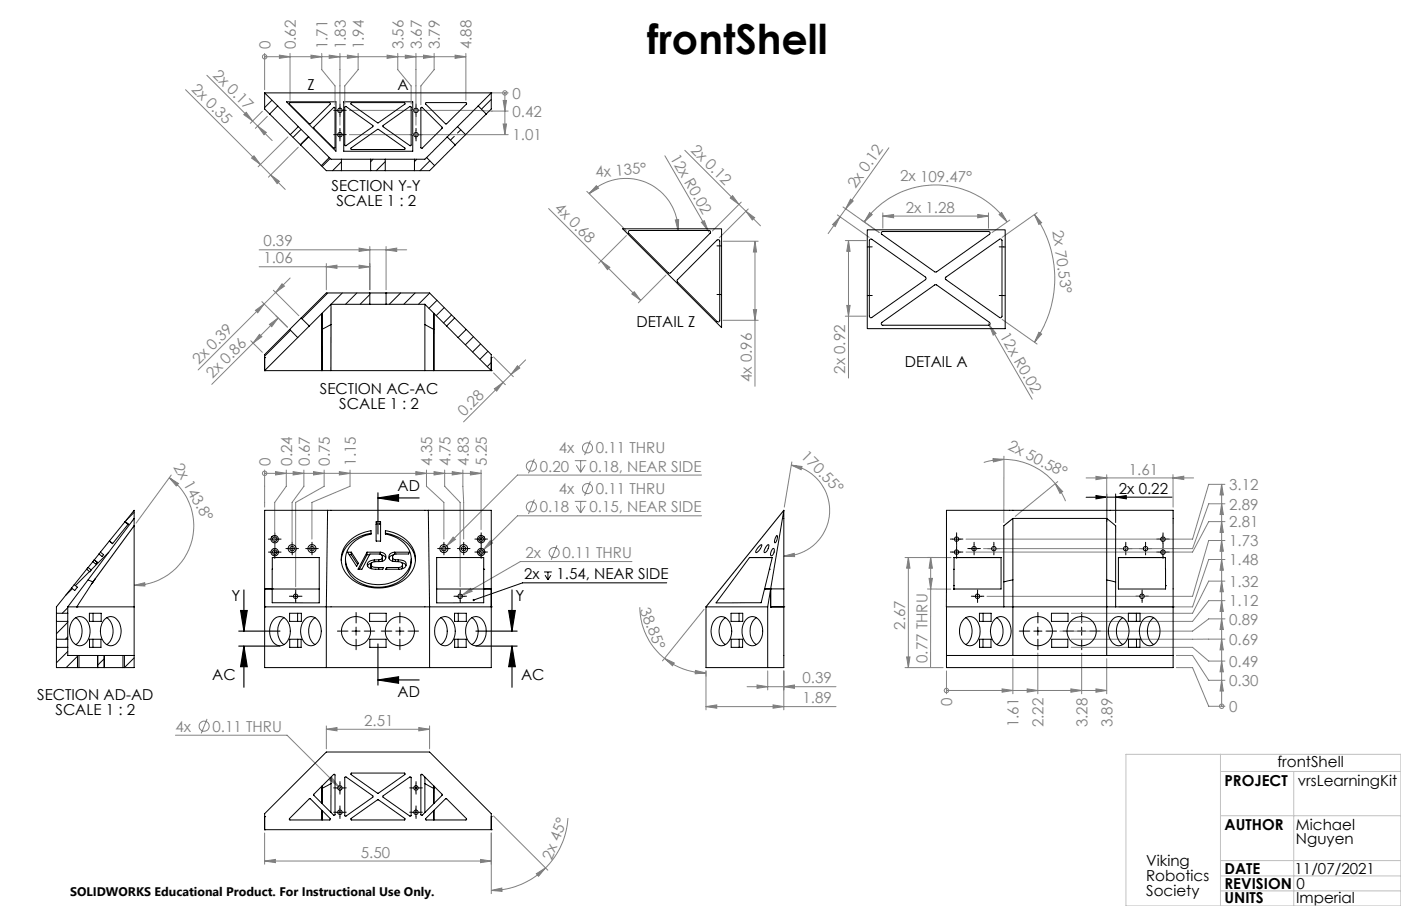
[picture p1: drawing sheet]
<svg xmlns="http://www.w3.org/2000/svg" width="432mm" height="279mm" viewBox="0 0 432 279" stroke-linecap="round" stroke-linejoin="round" font-family="sans-serif">
<g fill="none" stroke="#808080" stroke-width=".31">
<path d="M81.6 17.5h.1M81.6 16.5v11.2M81.6 17.5h62M86.1 17l3.3 .5-3.3 .5zM89.4 16.5v14.4M95.8 17l3.4 .5-3.4 .5zM99.2 16.5v5l4.1 5v5.8M101.5 17l3.3 .5-3.3 .5zM104.8 16.5v22.1M107.1 17l3.3 .5-3.3 .5zM110.4 16.5v5l-4.1 5v5.6M119.3 17l3.3 .5-3.3 .5z"/>
<path d="M122.6 16.5v5l4.1 5v5.6M124.9 17l3.3 .5-3.3 .5zM128.2 16.5v22.1M130.5 17l3.3 .5-3.3 .5zM133.8 16.5v5l-4.1 5v5.8M140.3 17l3.3 .5-3.3 .5zM143.6 16.5v14.4M57.2 27.7l23.1 23M63.7 23.2l14.2 14.1M75.1 35.3l.8-.7 2 2.7zM77.9 37.3l6 6.1M79.4 38.9l2.7 2-.7 .7z"/>
<path d="M80.9 34.3l-3.7 3.7M82.4 35.9l-3.7 3.7M107.7 34h38.9l10 .3M151.4 28.6h5.2M155.1 31h1l-.5 3.3zM155.1 38.2h1l-.5 3.3zM155.6 28.6v12.9M155.6 28.6h.1M77.5 48.8l.8-.8 2 2.7zM80.3 50.7l3.1 3.2M83.4 53.9l2.7 2-.7 .7zM83.4 53.9l4.5 4.5"/>
<path d="M88.8 42.2l-9.2 9.2M91.9 45.4l-9.2 9.2M107.7 41.5h48.9M180.9 59l12.2 12.2M181.6 59.7a16.1 16.1 0 0 1 17.5-3.5 16.1 16.1 0 0 1 9.9 14.9M183.8 57.3l.7 .7-2.9 1.7zM204.9 48l13.4 23.2M211.1 46.4l16.7 16.6M274 45.6l-18.8 26.4M79.9 77h45.4M110.7 76.5l3.3 .5-3.3 .5zM114 76v13.4"/>
<path d="M119 77l3.3-.5v1zM119 76v13.4M169.1 64.3l28.3 28.3M193.1 72.6l-8.6 8.6M208.1 67.8l1.1-.1-.2 3.4zM216.2 68.5l.9-.4 1.2 3.1zM218.3 71.2l.2 .4M222.8 74.4h10.9M225.8 60.3l2 2.7-2.7-1.9zM227.8 63l2.1 2.2M228.5 62.3l-8.9 8.9M229.9 65.2l2.7 1.9-.7 .7z"/>
<path d="M229.9 65.2l4.5 4.4M230.6 64.5l-8.9 8.8M232.7 74.4l.5 3.3h-1zM232.7 74.4v44.7M258.1 66.3l9.8 6.9M258.9 66.9l-1.5 2.9-.8-.5zM259.8 63.8l11.2 7.9-5.5-3.8M260.5 74.2h6.4M261.5 74.2l.5 3.3h-1zM261.5 74.2v42.4M262.1 61.4l.9 .6-2.4 2.4zM266.4 68.4a27 27 0 0 1 44 0"/>
<path d="M268 65.5l.8 .7-2.4 2.2zM272.1 66.6l3.3-.5v1.1zM272.1 65.7v4.7M272.1 66.6h32.6M301.3 66.1l3.4 .5-3.4 .6zM304.7 65.7v4.7M307.9 66.2l.8-.7 1.7 2.9zM311.2 67.9l-5.4 3.8M318.8 66.1l2.2 2.6-.8 .5zM318.8 66.1a34.2 34.2 0 0 1 0 39.5M319.7 65.6l-10.8 7.6M78.7 95.7l2.7-2-2 2.7z"/>
<path d="M79.9 82.3h34.1M80.7 93l7.9 7.9-3.6-3.5M84.2 89.5l7.9 7.9M85.7 98.1l-20.4 20.4M86.9 87.5l.8 .7-2.8 2zM89.4 85.7l-28.3 28.4M100.6 82.3l3.3-.5v1zM100.6 81.3v8.1M110.7 81.8l3.3 .5-3.3 .5zM185.2 80.5l2.8 1.9-.8 .7zM194.7 90.7l.8-.7 1.9 2.6zM205.2 84.8l-8.5 8.6"/>
<path d="M222.8 98.8h10.9M232.2 95.5h1l-.5 3.3zM260.5 97.5h6.4M261 94.2h1l-.5 3.3zM304.7 99.8l.2 .4M308.9 98.5l10.8 7.6M77.3 105.1l3.6 3.6M80 103.1l.7 .7-2.7 2zM83 100l2.7-1.9-2 2.7zM152.1 115l3.7 3.6M152.1 110.1l6.1 6.1M152.4 119.9l2.6-2-1.9 2.7z"/>
<path d="M159.5 112.8l.7 .7-2.7 2zM162 111l-19.1 19.1M304.9 100.2l2.1 2.6-.9 .6zM304.9 100.2l13.2 22.9M320.2 102.5l.8 .5-2.2 2.6zM182 135.9l-1.8 4.4M52.2 147.3l2.8 1.8-.7 .8zM52.2 147.3a18.4 18.4 0 0 1 6.6 20.5 18.4 18.4 0 0 1-17.5 12.7M52.8 146.5l-10.9 14.8M81.6 146h.1M81.6 145v11.4M81.6 146h66.7"/>
<path d="M84.9 145.5l3.3 .5-3.3 .5zM88.2 145v5l-3.5 4.9v14.4M90.3 145.5l3.4 .5-3.4 .5zM93.7 145v5l-3.7 4.9v13.3M96.6 145.5l3.3 .5-3.3 .5zM99.9 145v5l-8.8 4.9v26M104.6 145.5l3.3 .5-3.3 .5zM107.9 145v5l-11.8 4.9v11.4M128.2 145.5l3.2 .5-3.2 .5zM131.4 145v5l5.4 4.9v11.4M133.8 145.5l3.3 .5-3.3 .5zM137.1 145v5l4.7 4.9v26"/>
<path d="M139.4 145.5l3.3 .5-3.3 .5zM142.7 145l.2 21.3M145 145.5l3.3 .5-3.3 .5zM148.3 145v18.3M164.7 154.1l-1.8 4.4M164.7 141.5l-1.8 4.4M177.2 154.6h3.5M177.2 142.1h3.5M177.6 156l1.4 2.2M177.6 143.5l1.4 2.1M179 142.1v3.5M179 154.6v3.6"/>
<path d="M180.3 156l-1.3 2.2M180.3 143.5l-1.3 2.1M182 148.4l-1.8 4.5M216.2 159.1h-56.7l-12 12M216.2 146.5h-56.7l-23.6 23.6M243.9 143.4l3.3 .5-.3 1zM243.9 143.4a14.1 14.1 0 0 1 11.8 15.1 14.1 14.1 0 0 1-14.1 13M244.1 142.5l-2.4 13.9M306.1 141.4l3.3 .3-3.2 .8zM309.4 140.7v20.4M309.4 141.7a20.5 20.5 0 0 1 15.8 7.5M309.4 141.7l-3.5 .3-2.7 .6"/>
<path d="M325.2 149.2l2.3 2.4-.8 .6zM325.2 149.2l2 2.8 1.2 2.6M326 148.5l-13.1 10.7M334.8 147.4h33.1M337.8 146.9l3.3 .5-3.3 .5zM341.1 146.4v14.4M361.5 147.4l3.3-.5v1zM361.5 146.4l.1 10M376.5 149.4v68.4M376.5 155.4l.5 3.3h-1zM376.5 149.4l.5 3.2h-1zM377.5 155.4h-5l-4.9 13.8h-64.5"/>
<path d="M377.5 149.4h-5l-4.9 16.9h-69.9M139.7 165.6l.7 .7-2.7 2zM151.1 166.8l.7 .7-2.7 1.9zM171.7 168.2l-1.8 4.4M194.8 173.2h-34.4l-18 10.4M241.6 171.5l3.2-.9 .1 1.1zM278.9 171.9h14.2M280 171.9l.5 3.3h-1.1zM280 171.9v34M285.9 171.9h7.2M286.3 178.4h1.1l-.6 3.2zM286.8 171.9l.6 3.3h-1.1z"/>
<path d="M286.8 171.9v9.7M376.5 179.2l.5 3.3h-1zM376.5 172.5l.5 3.4h-1zM376.5 166.7l.5 3.3h-1zM376.5 160.9l.5 3.3h-1zM377.5 179.2h-5l-4.9 9.9h-37.4M377.5 172.5h-5l-4.9 14.6h-22.7M377.5 166.7h-5l-4.9 17.2h-63.4M377.5 160.9h-5l-4.9 9.4h-69.9M41.3 180.5l3.3-.8 .1 1zM142.4 183.6l2.6-2.1 .5 .9zM142.4 183.6l-1.2 .6"/>
<path d="M197.2 187.3a20.2 20.2 0 0 0 7.6 15.7M217 187.9l-12.8 15.9M285.9 181.6l7.1 .1M286.8 181.6v24.2M330.1 199.6h37.5l4.9 4.3h5M376.5 197.1l.5 3.3h-1zM376.5 190.9l.5 3.2h-1zM376.5 185.2l.5 3.4h-1zM377.5 197.1h-47.4M377.5 190.9h-5l-4.9 3.7h-41M377.5 185.2h-5l-4.9 6.4h-37.4M204.8 203l3 1.5-.5 .8z"/>
<path d="M204.8 203a20.2 20.2 0 0 0 12.8 4.5M214.3 206.8l3.3 .7-3.3 .3zM217.6 217.9l3.3-.5v1zM217.6 206.9v12M217.6 217.9h40.1M230.3 211.8h27.4M233.3 211.2l3.3 .6-3.3 .5zM236.6 206.9v5.9M238.3 217.4l3.3 .5-3.3 .5zM241.6 211.8l3.3-.6v1.1zM241.6 206.9v12M278.9 205.9h11.8"/>
<path d="M279.4 202.6h1.1l-.5 3.3zM291.7 212.9h.1M291.7 206.9v7.1M291.7 212.9h49.4M308.9 212.4l3.3 .5-3.3 .6zM312.2 203.1v10.9M316.6 212.4l3.3 .5-3.3 .6zM319.9 201.4v12.6M330.1 212.4l3.3 .5-3.3 .6zM333.4 201.4v12.6M337.8 212.4l3.3 .5-3.3 .6zM341.1 203.1v10.9"/>
<path d="M362.5 205.9h5.1l4.9 11.9h5M362.5 202.1h5.1l4.9 7.7h5M376.5 209.8l.5 3.3h-1zM376.5 203.9l.5 3.3h-1zM376.5 217.8h.1M54.1 226.7h34.4l15.8 15.8M63.8 221.7l-1.8 4.5M100.6 224.9l3.3-.5v1zM100.6 223.9v7M100.6 224.9h31.8M129.1 224.4l3.3 .5-3.3 .5zM132.4 223.9v7"/>
<path d="M81.6 256.9v9.6M101.6 240.5l.7-.7 2 2.7zM104.3 242.5l.9 1M151.4 256.9v18.7M152.1 251.6l16.7 16.8M175 252.3a23.7 23.7 0 0 1-6.9 15.4M81.6 265.5l3.3-.5v1zM81.6 265.5h69.8M148.1 265l3.3 .5-3.3 .5zM151.4 274.6l3.3-.7v1zM165.3 269.5l2.8-1.8-2.1 2.5zM168.1 267.7a23.5 23.5 0 0 1-16.7 6.9"/>
<circle cx="81.5" cy="17.5" r=".69"/>
<circle cx="155.6" cy="28.7" r=".68"/>
<circle cx="181.1" cy="138.1" r="1.56"/>
<circle cx="81.6" cy="146" r=".68"/>
<circle cx="163.8" cy="156.3" r="1.56"/>
<circle cx="163.8" cy="143.7" r="1.56"/>
<circle cx="181.1" cy="150.7" r="1.56"/>
<circle cx="170.8" cy="170.4" r="1.56"/>
<circle cx="291.7" cy="213" r=".68"/>
<circle cx="376.5" cy="217.8" r=".68"/>
<circle cx="62.9" cy="224" r="1.56"/>
</g>
<g fill="none" stroke="#000" stroke-width=".31">
<path d="M88.3 31.4h15.2v15.2zM103.5 34h2.5M104.8 32.8v2.5M105.9 31.4h21.3v15.2h-21.3zM127 34h2.5M128.2 32.8v2.5M103.5 41.5h2.5M104.8 40.3v2.5M127 41.5h2.5M128.2 40.3v2.5M222.4 75.8h.1M267.3 76.2h.1"/>
<path d="M309.3 76.2h.5M222.4 90.8h.1M267.3 91.2h.1M309.3 91.2h.5M337.8 152.8l3.3 .5-3.3 .5zM341.1 152.3v8.5M341.1 153.3l-6.3 .1M341.1 153.3h20.2M343.9 153.3l3.2-.5v1zM343.9 152.3v8.8M83.4 166.3h2.5M83.4 170.3h2.5"/>
<path d="M84.7 165v2.5M84.7 169v2.5M88.8 169.2h2.5M90 168v2.4M94.9 169.2h2.5M96.1 168v2.4M135.5 169.2h2.5M136.8 168v2.4M141.6 169.2h2.5M142.9 168v2.4M147 166.3h2.5M147 170.3h2.5"/>
<path d="M148.3 165v2.5M148.3 169v2.5M167.7 176.4h2.4M168 177.4l.9 1.4M168.9 176.4v2.4M169.8 177.4l-.9 1.4M205.5 179.7h-44.4l-15.1 5.3M293.6 166.3h2.5M293.6 170.3h2.5M294.8 165v2.5M294.8 169v2.5M298.9 169.2h2.5"/>
<path d="M300.2 168v2.4M305 169.2h2.6M306.3 168v2.4M345.7 169.2h2.5M347 168v2.4M351.8 169.2h2.5M353.1 168v2.4M357.2 166.3h2.5M357.2 170.3h2.5M358.4 165v2.5M358.4 169v2.5M89.9 183.9h2.5"/>
<path d="M91.1 182.6v2.5M108.5 194.6h2.5M109.7 193.4v2.5M122 194.6h2.5M123.2 193.4v2.5M140.6 183.9h2.5M141.8 182.6v2.5M300 183.9h2.5M301.3 182.6v2.5M318.6 194.6h2.5M319.9 193.4v2.5M332.1 194.6h2.5"/>
<path d="M333.4 193.4v2.5M350.7 183.9h2.5M352 182.6v2.5M103.5 243h2.5M103.5 250.5h2.5M104.8 241.8v2.4M104.8 249.2v2.5M127 243h2.5M127 250.5h2.5M128.2 241.8v2.4M128.2 249.2v2.5"/>
</g>
<g fill="none" stroke="#000" stroke-width=".35">
<path d="M116.5 153.6l6.3-1.1v2.1zM116.5 153.6h12.7M116.5 152v12.7M73.6 199.2h12.7M73.6 194.6h12.7M74.2 188.3h2l-1 6.3zM75.2 199.2l1 6.4h-2zM75.2 181.9v12.7M75.2 199.2v12.7M116.5 198.6v12.7M146.7 199.2h12.7M146.7 194.6h12.7"/>
<path d="M156.8 188.3h2l-1 6.3zM157.8 199.2l1 6.4h-2zM157.8 181.9v12.7M157.8 199.2v12.7M116.5 209.7l6.3-1v2zM116.5 209.7h12.7"/>
</g>
<g fill="none" stroke="#000" stroke-width=".31" stroke-dasharray="15.2 1.3 1.3 1.3">
<path d="M103.5 34h-.7M104.8 32.8v-.7M104.8 35.3v.7M106 34h.7M127 34h-.7M128.2 32.8v-.7M128.2 35.3v.7M129.5 34h.7M103.5 41.5h-.7M104.8 40.3v-.7M104.8 42.8v.7M106 41.5h.7"/>
<path d="M127 41.5h-.7M128.2 40.3v-.7M128.2 42.8v.7M129.5 41.5h.7M222.4 75.8h-1.4M267.5 76.1h1.3M309.3 76.1h-1.3M222.4 90.8h-1.4M267.5 91.1h1.3M309.3 91.1h-1.3M83.4 166.3h-.7M83.4 170.3h-.7"/>
<path d="M84.7 165v-.7M84.7 167.5v.7M84.7 169v-.7M84.7 171.5v.7M85.9 166.3h.7M85.9 170.3h.7M88.8 169.2h-.7M90.1 167.9v-.7M90.1 170.4v.7M91.3 169.2h.7M94.9 169.2h-.7M96.2 167.9v-.7"/>
<path d="M96.2 170.4v.7M97.4 169.2h.7M135.6 169.2h-.7M136.8 167.9v-.7M136.8 170.4v.7M138.1 169.2h.7M141.7 169.2h-.7M142.9 167.9v-.7M142.9 170.4v.7M144.2 169.2h.7M147.1 170.2h-.7M147.1 166.2h-.7"/>
<path d="M148.3 169v-.7M148.3 171.5v.7M148.3 165v-.7M148.3 167.5v.7M149.6 170.2h.6M149.6 166.2h.6M293.6 170.2h-.7M293.6 166.2h-.7M294.8 169v-.7M294.8 171.5v.7M294.8 165v-.7M294.8 167.5v.7"/>
<path d="M296.1 170.2h.7M296.1 166.2h.7M299 169.2h-.7M300.2 167.9v-.7M300.2 170.4v.7M301.5 169.2h.7M305.1 169.2h-.7M306.3 167.9v-.7M306.3 170.4v.7M307.6 169.2h.7M345.7 169.2h-.7M347 167.9v-.7"/>
<path d="M347 170.4v.7M348.2 169.2h.7M351.8 169.2h-.7M353.1 167.9v-.7M353.1 170.4v.7M354.3 169.2h.7M357.2 170.3h-.7M357.2 166.3h-.7M358.5 169v-.7M358.5 171.5v.7M358.5 165v-.7M358.5 167.5v.7"/>
<path d="M359.7 170.3h.7M359.7 166.3h.7M89.9 183.9h-.7M91.1 182.6v-.7M91.1 185.1v.7M92.4 183.9h.7M107.3 194.6h-3.3M109.8 192.1v-3.2M109.8 197.1v3.3M112.3 194.6h3.2M120.8 194.6h-3.3M123.3 192.1v-3.2"/>
<path d="M123.3 197.1v3.3M125.8 194.6h3.2M140.6 183.9h-.7M141.8 182.6v-.7M141.8 185.1v.7M143.1 183.9h.7M300 183.9h-.6M301.3 182.6v-.7M301.3 185.1v.7M302.5 183.9h.7M317.4 194.6h-3.3M319.9 192.1v-3.2"/>
<path d="M319.9 197.1v3.3M322.4 194.6h3.2M330.9 194.6h-3.3M333.4 192.1v-3.2M333.4 197.1v3.3M335.9 194.6h3.2M350.8 183.9h-.7M352 182.6v-.7M352 185.1v.7M353.3 183.9h.6M103.5 250.5h-.7M103.5 243h-.7"/>
<path d="M104.8 249.2v-.7M104.8 251.7v.7M104.8 241.7v-.7M104.8 244.2v.7M106 250.5h.7M106 243h.7M127 243h-.7M127 250.5h-.7M128.2 241.7v-.7M128.2 244.2v.7M128.2 249.2v-.7M128.2 251.7v.7"/>
<path d="M129.5 243h.7M129.5 250.5h.7"/>
</g>
<g fill="none" stroke="#c0c0c0" stroke-width=".31">
<path d="M99.2 96.6v17.7M102 95v19.3M41.3 159.9l-1 1.4M241.6 157.4l-24 29.7M312.2 159.9l-2.8 2.2M361.6 157.4v4.1M41.3 162.1l-12.7 17.4M341.1 161.8v1.6M343.9 162.1v2.2M347 232.6h84.8v46.8h-84.8zM376.2 232.6v46.8M376.2 237.9h55.6"/>
<path d="M398.7 237.9v41.5M376.2 251.6h55.6M376.2 265.4h55.6M376.2 270.1h55.6M376.2 274.7h55.6"/>
</g>
<g fill="#000">
<path d="M145.7 184.8a.33 .33 0 0 1 .5 0 .33 .33 0 0 1 0 .5 .33 .33 0 0 1-.5-.2l.3-.1-.3 .1z"/>
<path d="M337.8 152.8l3.3 .5-3.3 .5zM343.9 153.3l3.2-.5v1z"/>
<path d="M157.8 199.2l1 6.4h-2zM75.2 199.2l1 6.4h-2zM116.5 153.6l6.3-1.1v2.1zM116.5 209.7l6.3-1v2z"/>
<path d="M156.8 188.3h2l-1 6.3zM74.2 188.3h2l-1 6.3z"/>
</g>
<g fill="#808080">
<path d="M216.2 68.5l.9-.4 1.2 3.1z"/>
<path d="M304.9 100.2l2.1 2.6-.9 .6z"/>
<path d="M41.3 180.5l3.3-.8 .1 1zM52.2 147.3l2.8 1.8-.7 .8z"/>
<path d="M325.2 149.2l2.3 2.4-.8 .6zM306.1 141.4l3.3 .3-3.2 .8z"/>
<path d="M155.1 31h1l-.5 3.3zM155.1 38.2h1l-.5 3.3z"/>
<path d="M376.5 209.8l.5 3.3h-1zM376.5 203.9l.5 3.3h-1zM376.5 197.1l.5 3.3h-1zM376.5 190.9l.5 3.2h-1zM376.5 185.2l.5 3.4h-1zM376.5 179.2l.5 3.3h-1zM376.5 172.5l.5 3.4h-1zM376.5 166.7l.5 3.3h-1zM376.5 160.9l.5 3.3h-1zM376.5 155.4l.5 3.3h-1zM376.5 149.4l.5 3.2h-1z"/>
<path d="M337.8 146.9l3.3 .5-3.3 .5zM361.5 147.4l3.3-.5v1z"/>
<path d="M308.9 212.4l3.3 .5-3.3 .6zM316.6 212.4l3.3 .5-3.3 .6zM330.1 212.4l3.3 .5-3.3 .6zM337.8 212.4l3.3 .5-3.3 .6z"/>
<path d="M84.9 145.5l3.3 .5-3.3 .5zM90.3 145.5l3.4 .5-3.4 .5zM96.6 145.5l3.3 .5-3.3 .5zM104.6 145.5l3.3 .5-3.3 .5zM128.2 145.5l3.2 .5-3.2 .5zM139.4 145.5l3.3 .5-3.3 .5zM145 145.5l3.3 .5-3.3 .5zM133.8 145.5l3.3 .5-3.3 .5z"/>
<path d="M86.1 17l3.3 .5-3.3 .5zM95.8 17l3.4 .5-3.4 .5zM107.1 17l3.3 .5-3.3 .5zM119.3 17l3.3 .5-3.3 .5zM130.5 17l3.3 .5-3.3 .5zM140.3 17l3.3 .5-3.3 .5zM101.5 17l3.3 .5-3.3 .5zM124.9 17l3.3 .5-3.3 .5z"/>
<path d="M204.8 203l3 1.5-.5 .8zM214.3 206.8l3.3 .7-3.3 .3z"/>
<path d="M320.2 102.5l.8 .5-2.2 2.6zM318.8 66.1l2.2 2.6-.8 .5z"/>
<path d="M241.6 171.5l3.2-.9 .1 1.1zM243.9 143.4l3.3 .5-.3 1z"/>
<path d="M307.9 66.2l.8-.7 1.7 2.9zM268 65.5l.8 .7-2.4 2.2z"/>
<path d="M238.3 217.4l3.3 .5-3.3 .5zM217.6 217.9l3.3-.5v1zM241.6 211.8l3.3-.6v1.1zM233.3 211.2l3.3 .6-3.3 .5zM129.1 224.4l3.3 .5-3.3 .5zM100.6 224.9l3.3-.5v1zM301.3 66.1l3.4 .5-3.4 .6zM272.1 66.6l3.3-.5v1.1z"/>
<path d="M142.4 183.6l3.1-1.2-.5-.9zM151.1 166.8l-2 2.6 2.7-1.9zM139.7 165.6l-2 2.7 2.7-2zM101.6 240.5l2.7 2-2-2.7zM100.6 82.3l3.3-.5v1zM110.7 81.8l3.3 .5-3.3 .5zM110.7 76.5l3.3 .5-3.3 .5zM119 77l3.3-.5v1z"/>
<path d="M81.6 265.5l3.3-.5v1zM148.1 265l3.3 .5-3.3 .5z"/>
<path d="M208.1 67.8l1.1-.1-.2 3.4zM183.8 57.3l.7 .7-2.9 1.7z"/>
<path d="M152.4 119.9l2.6-2-1.9 2.7zM159.5 112.8l.7 .7-2.7 2z"/>
<path d="M83 100l2.7-1.9-2 2.7zM80 103.1l.7 .7-2.7 2z"/>
<path d="M86.9 87.5l.8 .7-2.8 2zM78.7 95.7l2.7-2-2 2.7z"/>
<path d="M262.1 61.4l.9 .6-2.4 2.4zM258.9 66.9l-1.5 2.9-.8-.5z"/>
<path d="M151.4 274.6l3.3-.7v1zM165.3 269.5l2.8-1.8-2.1 2.5z"/>
<path d="M286.8 171.9l.6 3.3h-1.1zM286.3 178.4h1.1l-.6 3.2z"/>
<path d="M232.2 95.5h1l-.5 3.3zM232.7 74.4l.5 3.3h-1z"/>
<path d="M280 171.9l.5 3.3h-1.1zM279.4 202.6h1.1l-.5 3.3zM261.5 74.2l.5 3.3h-1zM261 94.2h1l-.5 3.3z"/>
<path d="M185.2 80.5l2.8 1.9-.8 .7zM194.7 90.7l.8-.7 1.9 2.6z"/>
<path d="M225.8 60.3l2 2.7-2.7-1.9zM229.9 65.2l2.7 1.9-.7 .7z"/>
<path d="M77.5 48.8l.8-.8 2 2.7zM83.4 53.9l2.7 2-.7 .7z"/>
<path d="M75.1 35.3l.8-.7 2 2.7zM79.4 38.9l2.7 2-.7 .7z"/>
</g>
<g fill="none" stroke="#000" stroke-width=".31">
<path d="M81.6 28.6v5l1.5 1.6M81.6 28.6l4 4.1M81.6 28.6h69.8M83.1 35.2l6.4 6.3M83.8 30.9l-2.2 2.3M85.6 32.7l6.3 6.4M85.6 32.7l-2.5 2.5M89.3 31.7l12.3-.1 .2 .4-6.4 6.2-6.2-6.1zM91.9 39.1l-2.4 2.4M91.9 39.1l3.2 3.1M92.8 39.9l-2.5 2.5M96.7 39.3l6.4-6.2 .1 12.5-.4 .1-6.1-6.2z"/>
<path d="M106.3 32.9l.3-.1 8.4 6-8.5 6.2-.2-.2zM108.1 31.7l16.5-.1 .3 .3-8.4 6-8.3-5.8zM118.1 38.7l8.3-5.9 .3 .1v11.9l-.3 .1-8.3-5.8zM129.8 33.1h.3l6.2 6.3-6.3 6.4-.3-.2zM131.2 31.7l12.4-.1 .2 .3-6.4 6.3-6.2-6.1zM141 39.1l-3.2 3.1M141 39.1l2.5 2.4M147.4 32.7l-6.4 6.4M147.4 32.7l2.5 2.5M149.9 35.2l-6.4 6.3M151.4 30.7l-3 2.9M151.4 28.6v5l-1.5 1.6"/>
<path d="M151.4 28.6l-4 4.1M89.5 41.5l3.1 3.2M92.6 44.7l6.4 6.4M95 42.1l-2.4 2.5M95.1 42.2l6.4 6.4M95.1 42.2l-2.5 2.5M99 51.1l1.6 1.5h4.6M101.5 48.6l.5 .5h3.2M101.5 48.6l-2.5 2.5M101.8 48.9l-2.5 2.4M105.2 49.9l-2.7 2.7M105.2 52.6h9"/>
<path d="M105.2 49.1h9M105.2 49.1v3.5M108.2 45.6l8.4-5.7 8.3 6-.2 .2h-16.4zM114.2 49.1v3.5M114.2 52.6h4.5M114.2 49.1h4.5M115 49.1l-.8 .8M118.7 49.8l-2.7 2.8M118.7 52.6h9M118.7 49.1h9M118.7 49.1v3.5M127.7 49.1v3.5"/>
<path d="M128.4 49.1l-.7 .7M131.5 48.6l-.5 .5h-3.3M131.5 48.6l2.4 2.5M132.5 49.6l-3.1 3M133.9 51.1l-1.5 1.5h-4.7M137.8 42.2l-6.3 6.4M137.8 42.2l2.5 2.5M140 42.1l-1.2 1.1M140.3 44.7l-6.4 6.4M142 40l-1 1M143.5 41.5l-3.2 3.2M191.9 70.6h30.5v30.4z"/>
<path d="M193.9 71.2l24.6-.1a.5 .5 0 0 1 .5 .3 .5 .5 0 0 1-.1 .5l-12.2 12.2-.5 .2-12.5-12.5zM221 74a.49 .49 0 0 1 .5-.1 .49 .49 0 0 1 .3 .5v24.4a.48 .48 0 0 1-.3 .5 .48 .48 0 0 1-.5-.2l-12.3-12.4v-.4zM267.3 70.9h42.5v30.5h-42.5zM268 73.9l.3-.2 .4 .1 16.5 11.6 .2 .5-.2 .4-16.5 11.6a.5 .5 0 0 1-.8-.4zM271.8 71.5l32.9-.1a.48 .48 0 0 1 .4 .3 .48 .48 0 0 1-.2 .6l-16.2 11.5-.5 .1-16.4-11.6-.2-.4zM92.8 98.1l7.8-7.8h31.8l7.7 7.8M92.8 98.1l2.5 2.4M92.8 98.1l-3.5 3.5M101 90.3l-7.9 8M105.5 90.3l-23.9 24M110 90.3l-3.5 3.5M114 90.8l-3 3"/>
<path d="M114 90.3v3.5M119 90.3h.1M119 90.3v3.5M123.5 90.3l-3.5 3.5M128 90.3l-3.5 3.5M131 93.8h-29v20.5M131 93.8v20.5M131 93.8l6.7 6.7M132.4 90.4l-3.4 3.4M134.7 92.6l-2.5 2.5M136.9 94.9l-2.5 2.4M139.2 97.1l-2.5 2.5"/>
<path d="M140.1 98.1l-2.4 2.4M140.1 98.1l3.6 3.5M271.7 99.5l16.5-11.7 .5 .1 16.2 11.5a.48 .48 0 0 1 .2 .6 .48 .48 0 0 1-.4 .3h-32.7l-.4-.4zM291.5 85.5l16.5-11.7a.48 .48 0 0 1 .6 0 .48 .48 0 0 1 .2 .4v23.3a.48 .48 0 0 1-.2 .4 .48 .48 0 0 1-.6 0l-16.5-11.7zM81.6 110.3h.1M81.6 114.3h.1M81.6 114.3h17.7M89.3 101.6l-7.7 7.8v4.9M89.3 101.6l2.5 2.5M89.5 101.8l-7.9 8M99.2 102.4l.1 11.9M99.2 101.2v-4.6v17.7"/>
<path d="M99.3 114.3h2.7M102 114.3h49.4M102 100.1l-2.8 1.5M131 100.1l2.7 1.5M133.7 101.6v12.7M133.7 101.6v-5v17.7M137.7 100.5l3.5 3.6M141.2 104.1l10.2 10.2M143.7 101.6l7.7 7.8v4.9M143.7 101.6l-2.5 2.5M145.9 103.9l-2.5 2.4M148.1 106.1l-2.4 2.4"/>
<path d="M150.4 108.3l-2.5 2.5M151.4 111.8l-1.2 1.3M151.4 110.3h.1M151.4 114.3h.1M41.3 159.9v2.2M41.3 159.9v-2.5l-2.7 3.4M41.3 159.9l-20.4 27.2M41.3 158l-2.5 2.5M81.6 157.4h69.8v48.5h-69.8zM101 157.4l-.4 48.5M132 157.4l.4 48.5M241.6 157.4v48.5h-24v-18.8"/>
<path d="M241.6 157.4l-5 29.7M241.6 157.4l-24 29.7M312.2 159.9h28.9M312.2 159.9l-2.8 2.2v25M312.2 159.9v42.2M341.1 159.9l2.8 2.2v25M341.1 159.9v42.2M26.7 175.5l-3.8 4.8M27.1 175l-.4 .5M27.1 178.9l1.5 .6M27.6 176.2l-4.4 4.4M28.6 173.2l-1.4 1.8 .9 .8-.4 .6-1-.9"/>
<path d="M28.6 179.5l-.3 .5M29 172.7l-.4 .5M29.1 172.6l.9 .8-.4 .6-1-.8M29.1 172.6l-.1 .1M29.4 178.4l-.8 1.1M29.4 178.4l-1.1 1.6M30.5 170.9l-1.4 1.7M30.9 170.3l1 .8-.4 .5-1-.7M30.9 170.3l-.4 .6M33.5 170.3l-5.4 5.5M33.7 166.9l-2.8 3.4M33.7 166.8v.1"/>
<path d="M33.7 166.8l1 .8M38.5 160.9l.9 .8M38.5 160.9l-4.8 5.9M38.6 160.8l-.1 .1M38.6 160.8l.9 .8-4.8 6.1-1-.8M41.3 162.1l-11.9 16.3M41.3 162.1v43.8h-3M83.9 175.5h.1M83.9 171.9h14.5v14h-14.5zM106.5 172.4a7.9 7.9 0 0 0 5.9 8 11.5 11.5 0 0 0 13.4-3.9l.7-1.7 .3-2.4M107.1 170.3h1.2l2.2 3.4-.6 1zM107.6 171.1h.7"/>
<path d="M108 166.5a12.4 12.4 0 0 1 6.4-2.8v1a8.8 8.8 0 0 0-7.9 7.5 8.7 8.7 0 0 0 8.2 8 10.6 10.6 0 0 0 11.6-5.6 7.2 7.2 0 0 0-4.6-9l-2.9-.9v-1a10 10 0 0 1 9.2 8.1 9.2 9.2 0 0 1-7.7 9 12.3 12.3 0 0 1-14.6-5.8 7.5 7.5 0 0 1 2.3-8.5zM108.3 171.1l1.9 3M108.3 170.3v.8M113.1 170.3l-2.8 5.2h1.2l2.5-4.6h3.3l.5 .7-.2 1.5M113.1 170.3h4.1M113.1 170.3v.8M113.1 171.1l-2.3 4.4M113.1 171.1h.8M114.3 175.1l.3 .3M114.3 174.9v.2M114.3 174.1v1M114.4 164.5a10 10 0 0 0-9.2 8.3"/>
<path d="M114.5 173.6l-.7 .3-.5 .6M115.4 172.7a1.68 1.68 0 0 0-2.2 1.8l.6 .6 1.5 .4h2.7l.3-.5h-1.6M115.4 172.7v.5M116.1 160.8l-.2 .1v6h1.4v-6l-.2-.1M116.1 161.6l-.2 .1M116.1 160.8h1M116.1 161.6h1M116.1 160.8v.8M116.7 175v.5M116.8 172.6l-1.4 .1M116.8 172.6v.6M117.1 161.6l.2 .1"/>
<path d="M117.1 160.8v.8M117.2 170.3a1.47 1.47 0 0 1 1.8 1.5 1.47 1.47 0 0 1-1.8 1.4 3.7 3.7 0 0 0-2.6 .3 .81 .81 0 0 0-.2 1 .81 .81 0 0 0 1 .4l1.3 .1M117.2 170.3v.6M117.6 171.1l.9 .4 .4 .6M117.8 171.9l-.4 .6-.6 .1M118.8 164.4a10.5 10.5 0 0 1 9.2 7.5l.1 .9M119.2 175h3.6M119.2 175v.5M121 171.8v1l.2 .3M121.2 171.1h-.1a1.36 1.36 0 0 0-1.2 1.1M121.7 170.3h4.5l-.3 .6h-3.8a.89 .89 0 0 0-1.1 .7 .89 .89 0 0 0 .8 1M121.7 170.3a1.5 1.5 0 0 0-1.9 1.5 1.5 1.5 0 0 0 1.9 1.4h.6a1.15 1.15 0 0 1 1.2 .1 1.15 1.15 0 0 1 .5 1.1l-.5 .5-.7 .1"/>
<path d="M121.7 170.3v.6M121.8 172.6h.9M121.8 172.6v.6M122.7 172.6l.6 .1a1.46 1.46 0 0 1 1.6 .4 1.46 1.46 0 0 1 .1 1.7l-.7 .5-1.2 .2h-4.2l.3-.5M122.7 172.6v.6M122.8 175v.5M123.8 173.5a1.43 1.43 0 0 1 1.3 .9M124.1 174.1v.8l-.3 .6M134.6 171.9h14.5v14h-14.5zM149.1 175.5h.1M231 171.9h7M231 171.9l-10.3 14h13.9l1-4.2"/>
<path d="M234.1 168.4l.7-.4a2.95 2.95 0 0 1-1.9 2.4l.1-.7zM236.5 168.2l.3-.2a2.17 2.17 0 0 1-1.2 2.4 2.37 2.37 0 0 1 .9-2.2zM237.1 175.5h.1M237.1 175.5l-1.4 6.1M238 171.9l-.9 3.6M238.2 169.2l.2-.1a1.67 1.67 0 0 1-.7 2.3 1.86 1.86 0 0 1 .5-2.2zM239.4 165.1a1.9 1.9 0 0 1-.6 2.3 2.73 2.73 0 0 1 .6-2.3zM294 175.5h.1M294.1 171.9h.1M312.2 178.8l-2.8 .7M341.1 178.9l2.8 .6M344.7 171.9h14.5v9.7h-14.5z"/>
<path d="M359.2 175.5h.1M17.4 199.6h3.5M17.4 197.1h3.5M17.4 191.6h3.5M17.4 189.1h3.5M17.7 199.6l-.3 .3M20.9 187.1h20.4M20.9 187.1v15h3M20.9 191.9l-3.5 3.5M20.9 196.4l-.7 .7M20.9 187.4l-1.7 1.7M22 181.3l-4.6 5.8v18.8h6.5"/>
<path d="M22.3 181.5l-2.1 2.1M22.9 190.9a2.72 2.72 0 0 1 4.4 1.4 5.2 5.2 0 0 1-2 6.7 3.4 3.4 0 0 1-3.8-3.5 5.5 5.5 0 0 1 1.4-4.6zM22.9 180.3l-.9 1M22.9 180.3l.9 .8-.8 1-1-.8M23.4 190.5a5.4 5.4 0 0 1 0 8.3M23.7 187.1h.1M27.6 189.1h3.6v2.5h-3.6zM27.6 197.1h3.5v2.5h-3.5zM28.3 180l-4.6 7.1M28.6 197.1v2.5M28.7 189.1v2.5M32.1 191.1a2.71 2.71 0 0 1 2.8-.9 2.71 2.71 0 0 1 2 2.1 5.3 5.3 0 0 1-2 6.7 3.1 3.1 0 0 1-3.7-2.6 5.7 5.7 0 0 1 .9-5.3z"/>
<path d="M32.9 190.5a5.4 5.4 0 0 1 0 8.3M81.6 187.1h.1M81.6 187.1h69.8M81.6 181.6h16.8M83.9 181.6h.1M84.4 191a2.68 2.68 0 0 1 4.5 1.2 5.3 5.3 0 0 1-1.7 6.8 3.1 3.1 0 0 1-3.9-2.8 5.7 5.7 0 0 1 1.1-5.2zM87.5 190.5a5.4 5.4 0 0 0 0 8.3M89.3 189.1h3.6v2.5h-3.6zM89.3 197.1h3.5v2.5h-3.5zM91.7 189.1v2.5M91.8 197.1v2.5M93.9 191a2.76 2.76 0 0 1 2.9-.7 2.76 2.76 0 0 1 1.9 2.3 5 5 0 0 1-2.3 6.5 3.6 3.6 0 0 1-3.7-3.9 5.6 5.6 0 0 1 1.2-4.2z"/>
<path d="M97.1 190.5a5.4 5.4 0 0 0 0 8.3M113.9 189.1h5.1v2.5h-5.1zM114 197.1h5v2.5h-5zM135.2 191a2.71 2.71 0 0 1 4.6 1.2 5.3 5.3 0 0 1-1.8 6.8 3.1 3.1 0 0 1-3.9-2.8 5.7 5.7 0 0 1 1.1-5.2zM135.9 190.5a5.4 5.4 0 0 1 0 8.3M140.1 189.1h3.6v2.5h-3.6zM140.1 197.1h3.6v2.5h-3.6zM141.2 197.1v2.5M141.3 189.1v2.5M144.8 191a2.76 2.76 0 0 1 2.8-.7 2.76 2.76 0 0 1 1.9 2.3 5 5 0 0 1-2.3 6.5 3.6 3.6 0 0 1-3.7-3.9 5.6 5.6 0 0 1 1.3-4.2zM145.5 190.5a5.4 5.4 0 0 1 0 8.3M149.1 181.7h.1"/>
<path d="M149.1 181.6h.1M151.4 187.1h.1M151.4 181.6h-16.8M217.6 187.1h19M220.5 191a2.68 2.68 0 0 1 4.5 1.2 5.3 5.3 0 0 1-1.8 6.8 3.2 3.2 0 0 1-3.9-3.3 5.6 5.6 0 0 1 1.2-4.7zM223.6 190.5a5.3 5.3 0 0 0 0 8.3M225.3 189.1h3.6v2.5h-3.6zM225.4 197.1h3.5v2.5h-3.5zM227.8 189.1v2.5M227.8 197.1v2.5M230 191a2.68 2.68 0 0 1 4.5 1.2 5.3 5.3 0 0 1-1.7 6.8 3.1 3.1 0 0 1-3.9-2.8 5.7 5.7 0 0 1 1.1-5.2zM233.1 190.5a5.4 5.4 0 0 0 0 8.3"/>
<path d="M235.6 181.7h.1M235.7 181.6h.1M235.7 181.6h5.9M235.7 181.6l-.1 .1M236.6 187.1v18.8M237.5 187.1h.1M237.5 187.1h4.1M237.5 181.6v5.5M241.6 187.1h.1M291.7 187.1v18.8h69.9v-48.5h-69.9v29.7h69.9M294 180.6v-8.7h14.5v9.7h-14.5M294 181.6v.1"/>
<path d="M294 180.6h.1M294 181.7h.1M294 180.6v1M297 191a2.75 2.75 0 0 1 2.9-.7 2.75 2.75 0 0 1 1.8 2.3 5 5 0 0 1-2.2 6.5 3.6 3.6 0 0 1-3.8-3.9 5.6 5.6 0 0 1 1.3-4.2zM297.7 190.5a5.4 5.4 0 0 1 0 8.3M301.9 189.1h3.6v2.5h-3.6zM301.9 197.1h3.5v2.5h-3.5zM303 197.1v2.5M303 189.1v2.5M306.8 190.7a2.8 2.8 0 0 1 4.5 1.9 5 5 0 0 1-2.3 6.5 3.6 3.6 0 0 1-3.7-3.9 5.3 5.3 0 0 1 1.5-4.5zM307.2 190.5a5.4 5.4 0 0 1 0 8.3M324.1 189.1h5.1v2.5h-5.1z"/>
<path d="M324.1 197.1h5v2.5h-5zM342.9 191a2.76 2.76 0 0 1 2.9-.7 2.76 2.76 0 0 1 1.8 2.3 5 5 0 0 1-2.3 6.5 3.6 3.6 0 0 1-3.7-3.9 5.6 5.6 0 0 1 1.3-4.2zM346 190.5a5.4 5.4 0 0 0 0 8.3M347.8 189.1h3.6v2.5h-3.6zM347.8 197.1h3.5v2.5h-3.5zM350.2 189.1v2.5M350.3 197.1v2.5M352.4 191a2.71 2.71 0 0 1 4.6 1.2 5.3 5.3 0 0 1-1.8 6.8 3.2 3.2 0 0 1-3.9-3.3 5.8 5.8 0 0 1 1.1-4.7zM355.6 190.5a5.4 5.4 0 0 0 0 8.3M359.2 180.6h.1M361.6 187.1h.1M20.9 200.9l-3.5 3.5"/>
<path d="M23.9 202.1h.4M23.9 205.9h.4M23.9 202.1v3.8M23.9 202.4l-3.5 3.5M24.3 205.9h13.6M24.3 202.1h13.6M24.3 202.1v3.8M30.1 202.1h.1M30.1 205.9h.1M30.1 202.1v3.8M32.1 202.1h.1M32.1 205.9h.1"/>
<path d="M32.1 202.1v3.8M32.1 203.2l-2 1.9M37.9 202.1h.4M37.9 205.9h.4M37.9 202.1v3.8M38.3 202.1h3M38.3 202.1v3.8M41.3 202.9l-3 3M291.7 202.1h69.9M102 239.7v2M106.3 239.7l.3-.1 8.4 6-8.4 6.1-.3-.2zM108.1 238.5l16.5-.1 .3 .3-8.4 6-8.3-5.8z"/>
<path d="M129.8 238.9l.3-.1 6.2 6.3-6.3 6.4-.3-.2zM131 239.6v11M81.6 251.8h.1M81.6 255.9h.1M81.6 255.9v-5l19-19h31.8l19 19v5M81.6 255.9h69.8M95.3 246.3h.3l6.2 6.1-.1 .4h-12.5v-.4zM96.7 245l6.1-6.2 .4 .1v12.5h-.4l-6.1-6.1zM99.2 242.4v5.4v-3.9M99.2 249.9l.1 3-.1-3M102 241.7l-2.8 1.4M102 241.7v8.8"/>
<path d="M108.2 252.4l8.4-5.8 8.3 6-.2 .3h-16.4zM118.1 245.4l8.3-5.8 .3 .1v11.9l-.3 .1-8.3-5.8zM131 241.7l2.7 1.5v4.6M133.7 249.9v3M133.7 242.4v5.4M137.3 246.3h.3l6.2 6.1v.4h-12.6v-.4zM151.4 251.8h.1M151.4 255.9h.1"/>
<circle cx="104.8" cy="34" r=".7"/>
<circle cx="128.2" cy="34" r=".69"/>
<circle cx="104.8" cy="41.5" r=".7"/>
<circle cx="128.2" cy="41.5" r=".7"/>
<circle cx="84.7" cy="166.3" r="1.14"/>
<circle cx="84.7" cy="166.3" r=".7"/>
<circle cx="84.7" cy="170.3" r=".7"/>
<circle cx="84.7" cy="170.3" r="1.15"/>
<circle cx="90" cy="169.2" r="1.25"/>
<circle cx="90" cy="169.2" r=".69"/>
<circle cx="96.2" cy="169.2" r=".69"/>
<circle cx="96.2" cy="169.2" r="1.24"/>
<circle cx="136.8" cy="169.2" r=".69"/>
<circle cx="136.8" cy="169.2" r="1.23"/>
<circle cx="142.9" cy="169.2" r=".69"/>
<circle cx="142.9" cy="169.2" r="1.25"/>
<circle cx="148.3" cy="170.3" r="1.16"/>
<circle cx="148.3" cy="166.3" r="1.14"/>
<circle cx="148.3" cy="170.3" r=".69"/>
<circle cx="148.3" cy="166.3" r=".69"/>
<circle cx="294.8" cy="166.3" r=".7"/>
<circle cx="294.8" cy="170.3" r=".7"/>
<circle cx="300.2" cy="169.2" r=".69"/>
<circle cx="306.3" cy="169.2" r=".69"/>
<circle cx="347" cy="169.2" r=".69"/>
<circle cx="353.1" cy="169.2" r=".69"/>
<circle cx="358.4" cy="166.3" r=".69"/>
<circle cx="358.4" cy="170.3" r=".69"/>
<circle cx="91.1" cy="183.9" r=".69"/>
<circle cx="109.7" cy="194.6" r="4.5"/>
<circle cx="123.2" cy="194.6" r="4.5"/>
<circle cx="141.8" cy="183.9" r=".68"/>
<circle cx="301.3" cy="183.9" r=".68"/>
<circle cx="319.9" cy="194.6" r="4.5"/>
<circle cx="333.4" cy="194.6" r="4.5"/>
<circle cx="352" cy="183.9" r=".68"/>
<circle cx="104.8" cy="243" r=".69"/>
<circle cx="104.8" cy="250.5" r=".68"/>
<circle cx="128.2" cy="243" r=".69"/>
<circle cx="128.2" cy="250.5" r=".69"/>
</g>
<text font-size="12.7" x="199.5" y="16.8">frontShell</text>
<g font-size="4.7" fill="#808080">
<text x="83.3" y="15.2" transform="rotate(-90 83.3 15.2)">0</text>
<text x="91.2" y="15.2" transform="rotate(-90 91.2 15.2)">0.62</text>
<text x="100.9" y="15.2" transform="rotate(-90 100.9 15.2)">1.71</text>
<text x="106.5" y="15.2" transform="rotate(-90 106.5 15.2)">1.83</text>
<text x="112.2" y="15.2" transform="rotate(-90 112.2 15.2)">1.94</text>
<text x="124.4" y="15.2" transform="rotate(-90 124.4 15.2)">3.56</text>
<text x="130" y="15.2" transform="rotate(-90 130 15.2)">3.67</text>
<text x="135.6" y="15.2" transform="rotate(-90 135.6 15.2)">3.79</text>
<text x="145.3" y="15.2" transform="rotate(-90 145.3 15.2)">4.88</text>
<text x="65.4" y="23.4" transform="rotate(45 65.4 23.4)">2x 0.17</text>
<text x="58.8" y="27.8" transform="rotate(45 58.8 27.8)">2x 0.35</text>
<text x="157.9" y="30.4">0</text>
<text x="157.9" y="36">0.42</text>
<text x="157.9" y="43.3">1.01</text>
<text x="212.7" y="46.5" transform="rotate(45 212.7 46.5)">2x 0.12</text>
<text x="206.4" y="48.7" transform="rotate(60 206.4 48.7)">12x R0.02</text>
<text x="183.7" y="54.7" transform="rotate(-5 183.7 54.7)">4x 135°</text>
<text x="263.6" y="58.4" transform="rotate(-55 263.6 58.4)">2x 0.12</text>
<text x="277.5" y="55.9">2x 109.47°</text>
<text x="170.7" y="64.5" transform="rotate(45 170.7 64.5)">4x 0.68</text>
<text x="279.1" y="65.6">2x 1.28</text>
<text x="324.4" y="71.2" transform="rotate(82 324.4 71.2)">2x 70.53°</text>
<text x="81.2" y="76">0.39</text>
<text x="81.2" y="81.2">1.06</text>
<text x="308" y="103.7" transform="rotate(60 308 103.7)">12x R0.02</text>
<text x="61.3" y="112.4" transform="rotate(-45 61.3 112.4)">2x 0.39</text>
<text x="65.5" y="116.9" transform="rotate(-45 65.5 116.9)">2x 0.86</text>
<text x="231.7" y="117.8" transform="rotate(-90 231.7 117.8)">4x 0.96</text>
<text x="260.5" y="115.3" transform="rotate(-90 260.5 115.3)">2x 0.92</text>
<text x="143.1" y="128.5" transform="rotate(-45 143.1 128.5)">0.28</text>
<text x="83.3" y="143.6" transform="rotate(-90 83.3 143.6)">0</text>
<text x="90" y="143.6" transform="rotate(-90 90 143.6)">0.24</text>
<text x="95.4" y="143.6" transform="rotate(-90 95.4 143.6)">0.67</text>
<text x="101.7" y="143.6" transform="rotate(-90 101.7 143.6)">0.75</text>
<text x="109.7" y="143.6" transform="rotate(-90 109.7 143.6)">1.15</text>
<text x="133.2" y="143.6" transform="rotate(-90 133.2 143.6)">4.35</text>
<text x="138.8" y="143.6" transform="rotate(-90 138.8 143.6)">4.75</text>
<text x="144.5" y="143.6" transform="rotate(-90 144.5 143.6)">4.83</text>
<text x="150.1" y="143.6" transform="rotate(-90 150.1 143.6)">5.25</text>
<text x="172.3" y="139.8">4x</text>
<text x="183.6" y="139.8">0.11 THRU</text>
<text x="246.6" y="141" transform="rotate(45 246.6 141)">170.55°</text>
<text x="310.4" y="138.5" transform="rotate(27 310.4 138.5)">2x 50.58°</text>
<text x="53.4" y="144" transform="rotate(61 53.4 144)">2x 143.8°</text>
<text x="166.4" y="145.4">0.20</text>
<text x="181.7" y="145.4">0.18, NEAR SIDE</text>
<text x="347.9" y="146.4">1.61</text>
<text x="172.3" y="152.4">4x</text>
<text x="183.6" y="152.4">0.11 THRU</text>
<text x="378.9" y="151.1">3.12</text>
<text x="166.4" y="158">0.18</text>
<text x="181.7" y="158">0.15, NEAR SIDE</text>
<text x="378.9" y="157.1">2.89</text>
<text x="378.9" y="162.6">2.81</text>
<text x="162" y="172.1">2x</text>
<text x="173.4" y="172.1">0.11 THRU</text>
<text x="378.9" y="168.5">1.73</text>
<text x="378.9" y="174.3">1.48</text>
<text x="378.9" y="181">1.32</text>
<text x="197.1" y="188.1" transform="rotate(68 197.1 188.1)">38.85°</text>
<text x="378.9" y="187">1.12</text>
<text x="279" y="194.2" transform="rotate(-90 279 194.2)">2.67</text>
<text x="378.9" y="192.6">0.89</text>
<text x="378.9" y="198.9">0.69</text>
<text x="285.8" y="204.4" transform="rotate(-90 285.8 204.4)">0.77 THRU</text>
<text x="378.9" y="205.6">0.49</text>
<text x="247.4" y="210.7">0.39</text>
<text x="378.9" y="211.6">0.30</text>
<text x="247.4" y="216.9">1.89</text>
<text x="293.5" y="217.8" transform="rotate(-90 293.5 217.8)">0</text>
<text x="378.9" y="219.5">0</text>
<text x="54.1" y="225.6">4x</text>
<text x="65.5" y="225.6">0.11 THRU</text>
<text x="112.3" y="223.9">2.51</text>
<text x="313.9" y="224.3" transform="rotate(-90 313.9 224.3)">1.61</text>
<text x="321.7" y="224.3" transform="rotate(-90 321.7 224.3)">2.22</text>
<text x="335.2" y="224.3" transform="rotate(-90 335.2 224.3)">3.28</text>
<text x="342.9" y="224.3" transform="rotate(-90 342.9 224.3)">3.89</text>
<text x="111.2" y="264.5">5.50</text>
<text x="170.1" y="265.4" transform="rotate(-68 170.1 265.4)">2x 45°</text>
</g>
<g font-size="4.7">
<text x="94.7" y="27.9">Z</text>
<text x="122.5" y="27.6">A</text>
<text x="102.2" y="59">SECTION Y-Y</text>
<text x="103.7" y="63.6">SCALE 1 : 2</text>
<text x="196.2" y="100.9">DETAIL Z</text>
<text x="278.9" y="113.3">DETAIL A</text>
<text x="98.6" y="121.5">SECTION AC-AC</text>
<text x="104.6" y="126">SCALE 1 : 2</text>
<text x="122.6" y="151.4">AD</text>
<text x="344.8" y="152.3">2x 0.22</text>
<text x="171.5" y="178.7">1.54, NEAR SIDE</text>
<text x="71.3" y="185.4">Y</text>
<text x="158.9" y="185.4">Y</text>
<text x="65.4" y="209.8">AC</text>
<text x="160.6" y="209.8">AC</text>
<text x="11.5" y="216">SECTION AD-AD</text>
<text x="122.6" y="215.1">AD</text>
<text x="17.1" y="220.5">SCALE 1 : 2</text>
<text x="393.7" y="236.6">frontShell</text>
<text x="377.4" y="242.3">PROJECT</text>
<text x="400" y="242.3">vrsLearningKit</text>
<text x="377.4" y="255.9">AUTHOR</text>
<text x="399.4" y="255.9">Michael</text>
<text x="399.4" y="260.4">Nguyen</text>
<text x="353.2" y="267.1">Viking</text>
<text x="377.4" y="269.5">DATE</text>
<text x="399" y="269.5">11/07/2021</text>
<text x="353.2" y="271.7">Robotics</text>
<text x="377.4" y="274">REVISION</text>
<text x="399.6" y="274">0</text>
<text x="353.2" y="276.2">Society</text>
<text x="377.4" y="278.5">UNITS</text>
<text x="399.5" y="278.5">Imperial</text>
</g>
<text font-size="4.6" x="161.6" y="178.7">2x</text>
<text font-size="3.8" x="21.6" y="276.3">SOLIDWORKS Educational Product. For Instructional Use Only.</text>
</svg>
